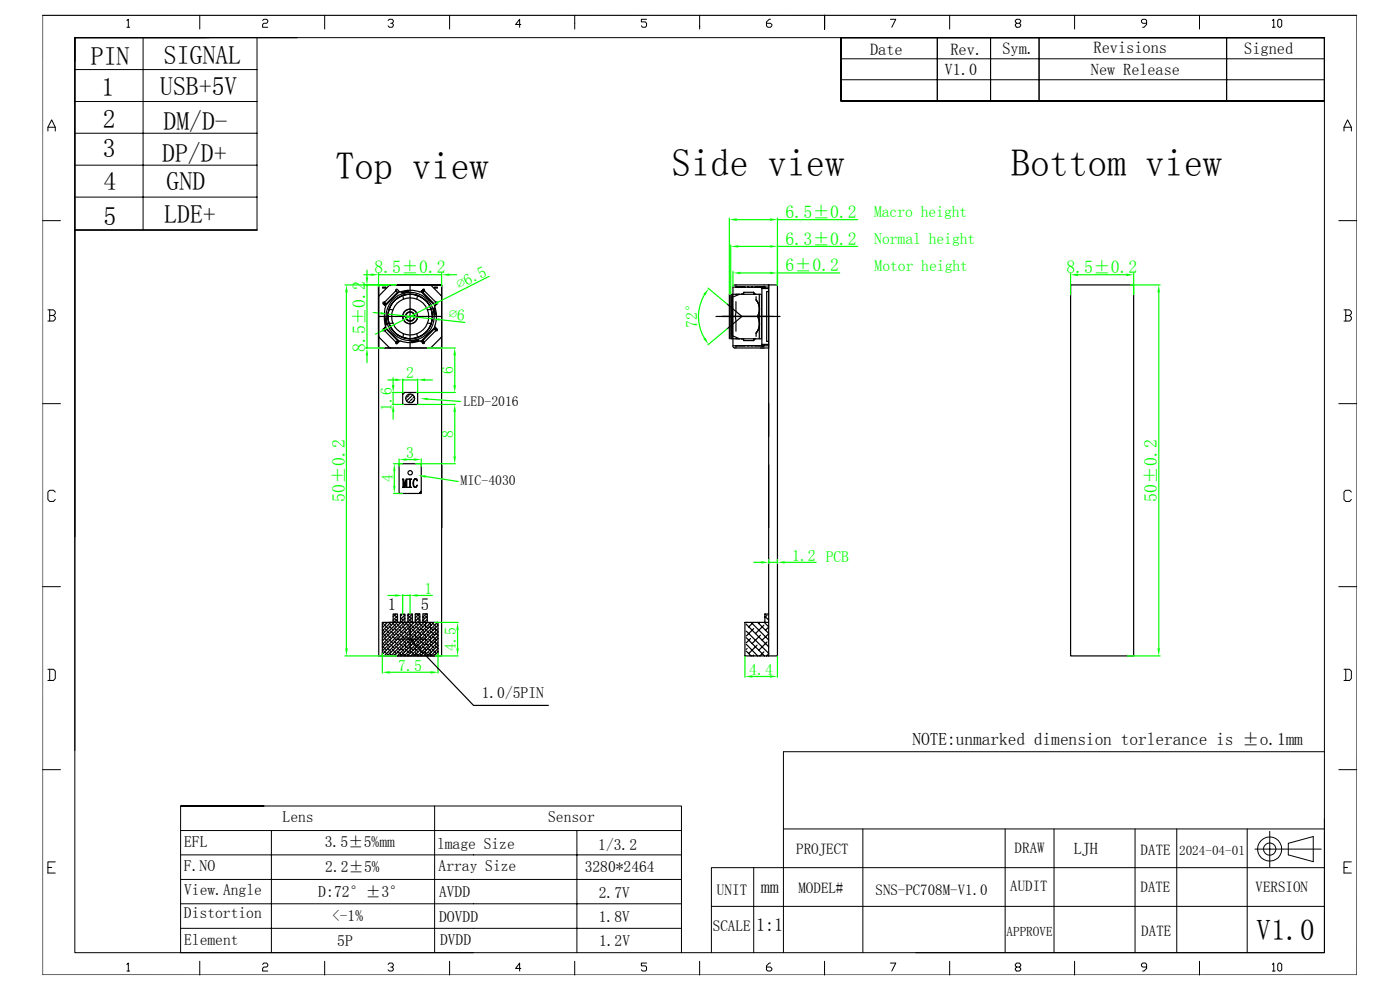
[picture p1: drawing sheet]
<svg xmlns="http://www.w3.org/2000/svg" width="297mm" height="210mm" viewBox="0 0 297 210" stroke-linecap="round" stroke-linejoin="round" font-family="sans-serif">
<g fill="none" stroke="#000" stroke-width=".21">
<path d="M9 3.3h278.8M9 3.2h278.8M9.1 3.2v203.6M15.9 8h265.1v194.1h-265.1zM15.9 8v5M15.9 14.8h38.6M26.9 4.3l.3-.2v1.7M26.9 5.8h.6M30.4 8v40.8M42.4 3.2v3zM43.5 8h-27.6v151.2M44.4 8h-28.5v4.9"/>
<path d="M54.5 8v40.8h-38.6M55.7 4.3l.3-.2h.6l.2 .2v.3l-.2 .3h-.6l-.3 .3v.6h1.1M68.9 3.2v3M82.3 4.3l.3-.2h.6l.2 .2v.3l-.2 .3h-.3M83.2 4.9l.2 .3v.3l-.2 .3h-.6l-.3-.3M95.4 3.2v3M110.5 5.2h-1.1l.8-1.1v1.7M121.9 3.2v3M137.2 4.1h-1.1v.5h.8l.3 .3v.6l-.3 .3h-.6l-.2-.3M148.4 3.2v3M163.4 4.1h-.2l-.6 .5v.9l.3 .3h.5l.3-.3v-.3l-.3-.3h-.8M174.9 3.2v3z"/>
<path d="M178.4 12.5h102.6M178.4 16.9h102.6M178.4 8h102.6v13.4h-102.6v-13.4h102.6v13.4h-102.6v-13.4h102.6v13.4h-102.6zM188.9 4.1h1.1l-.8 1.7M198.8 8v13.4M201.5 3.2v3M210.1 8v13.4M216.2 4.9l.3 .3v.3l-.3 .3h-.5l-.3-.3v-.3l.3-.3h.5l.3-.3v-.3l-.3-.2h-.5l-.3 .2v.3l.3 .3M220.4 8v13.4M228 3.2v3M243.2 4.9h-.8l-.3-.3v-.3l.3-.2h.6l.2 .2v.9l-.5 .6h-.3M254.5 3.2v3"/>
<path d="M260.2 8v13.4M269.9 4.3l.3-.2v1.7M269.9 5.8h.6M271.1 4.3l.3-.2h.2l.3 .2v1.2l-.3 .3h-.2l-.3-.3zM281 8h-102.6v13.4h102.6M287.8 3.2v203.6M10.2 27.8v-.8l.8-1.6 .7 1.6v.8M10.2 27h1.5M15.9 35h38.6M15.9 28.3h38.6M15.9 21.5h38.6M285.1 27.8v-.8l.8-1.6 .8 1.6v.8"/>
<path d="M285.1 27h1.6M9 46.8h3.8M15.9 41.8h38.6M284 46.8h3.8M10.2 65.7h1.1l.4 .4v.4l-.4 .4M10.5 66.9h.8l.4 .4v.4l-.4 .4h-1.1M10.5 65.7v2.4M285.1 65.7h1.2l.4 .4v.4l-.4 .4M285.5 65.7v2.4M285.5 66.9h.8l.4 .4v.4l-.4 .4h-1.2M9 85.6h3.8M284 85.6h3.8"/>
<path d="M11.7 104.4l-.4-.4h-.8l-.3 .4v1.5l.3 .5h.8l.4-.5M286.7 104.4l-.4-.4h-.8l-.4 .4v1.5l.4 .5h.8l.4-.5M9 124.4h3.8M284 124.4h3.8M10.2 142h1.1l.4 .4v1.5l-.4 .4h-1.1M10.5 142v2.3M166.2 159.5v42.6zM166.2 159.5h114.8M285.1 142h1.2l.4 .4v1.5l-.4 .4h-1.2M285.5 142v2.3M9 163.3h3.8M38.3 176.2h106.3"/>
<path d="M38.3 171h17.7h-17.7v31.1M56 171h88.6v5.2M57.6 176.2v25.9M92.2 171v31.1M122.4 176.2v25.9M144.6 176.2v25.9M166.2 175.8h114.8M183 175.8v26.3M213.2 175.8v26.3M223.6 175.8v26.3M240.8 175.8v26.3M249.6 175.8v26.3"/>
<path d="M264.6 175.8v26.3M269.4 176.3v7.6M273.3 178.9l5.3-1.5v5.4l-5.3-1.5zM281 173.7v28.4h-86.7M284 163.3h3.8M10.2 184h.8M11.7 182.8h-1.5v2.4h1.5M38.3 196.9h106.3M38.3 191.7h106.3M38.3 186.5h106.3M38.3 181.3h106.3M159.9 184v18.1"/>
<path d="M266.2 180.1h14.1M281 192.3h-130.1v9.8M281 184h-130.1v8.3M285.1 184h.8M286.7 182.8h-1.6v2.4h1.6M9 206.8h278.8M26.9 204.6l.3-.3v1.7M26.9 206h.6M38.3 202.1h62.2zM42.4 203.9v2.9zM55.7 204.6l.3-.3h.6l.2 .3v.3l-.2 .2h-.6l-.3 .3v.6h1.1M68.9 203.9v2.9"/>
<path d="M82.3 204.6l.3-.3h.6l.2 .3v.3l-.2 .2h-.3M83.2 205.1l.2 .3v.3l-.2 .3h-.6l-.3-.3M95.4 203.9v2.9M110.5 205.4h-1.1l.8-1.1v1.7M121.9 203.9v2.9M137.2 204.3h-1.1v.6h.8l.3 .2v.6l-.3 .3h-.6l-.2-.3M148.4 203.9v2.9M163.4 204.3h-.2l-.6 .6v.8l.3 .3h.5l.3-.3v-.3l-.3-.3h-.8M174.9 203.9v2.9M188.9 204.3h1.1l-.8 1.7M201.5 203.9v2.9M216.2 205.1l.3 .3v.3l-.3 .3h-.5l-.3-.3v-.3l.3-.3h.5l.3-.2v-.3l-.3-.3h-.5l-.3 .3v.3l.3 .2"/>
<path d="M228 203.9v2.9M243.2 205.1h-.8l-.3-.2v-.3l.3-.3h.6l.2 .3v.8l-.5 .6h-.3M254.5 203.9v2.9M269.9 204.6l.3-.3v1.7M269.9 206h.6M271.4 204.3h.2l.3 .3v1.1l-.3 .3h-.2l-.3-.3v-1.1z"/>
<circle cx="269.4" cy="180.1" r="2.55"/>
<circle cx="269.4" cy="180.1" r="1.31"/>
</g>
<g fill="none" stroke="#000" stroke-width=".25">
<path d="M63.1 8h-47.2v105.8M80.3 60.4h13.4v13.4h-13.4zM80.3 71.3l.2 .3 2.1 2.2h.3M80.3 67.1h13.4M81.2 60.9h.7v.2h-.7zM81.3 69.8l.3 .3M81.5 64.1v.6M81.6 64.1h-.3l-.1 .3 .6 .5a8 8 0 0 0 0 4.3l-.6 .7 .2 .3 .2-.1M81.6 70.1l2.4 2.5M81.6 70.1l.3-.3 2.4 2.4-.3 .4M81.6 67.5l.3 1.4M81.6 67.5l.1 .1"/>
<path d="M81.6 67.5h.3l.3 1.3-.3 .1M81.7 69.4l2.9 2.8-.4 .4M81.7 67.6l.3 1.1M81.9 69.6l-.4 .4M81.9 67.6h-.2M82 68.7l-.1 .2M82.1 68.7h-.1M82.6 65.6l.8 .1M82.9 60.4l-.3 .2-2.3 2.4M83.4 68.5l-.8 .1M84 61.7l-2.4 2.4M84 61.7l.3 .3-2.4 2.5-.3-.4"/>
<path d="M84 72.6h.5M84 61.7l.1-.4 .7 .6M84 72.9h.3M84.1 72.5l.1 .1M84.8 61.9l-2.9 2.8-.4-.4M85.3 62l.1 .1M85.4 62.1l.1 .2M85.5 62.7l.1 .7M85.6 70.8l-.1 .8M86.5 61.8l-1.1 .3M86.5 61.8v.2M86.6 61.7l-1.3 .3"/>
<path d="M86.6 61.7l-.1 .1M86.6 61.7l.1 .3-1.4 .3v-.3M87 71.8a4.7 4.7 0 0 0 4.1-6.9 4.7 4.7 0 0 0-8-.5 4.7 4.7 0 0 0 3.2 7.4l.7 .1M87 60.4v13.4M87.5 72.4l-.1 .1M87.5 72.2v.2M88.4 70.8l.2 .8M88.6 72v.2M88.6 62.7l-.2 .7M88.6 72.2h.2M88.6 72.2l-1.1 .2M88.8 72.2l-1.4 .3"/>
<path d="M88.8 72.2l-.1-.2-1.3 .2v.3M89.3 72.4l-.1-.1a6.5 6.5 0 0 1-4.3 0l-.8 .6-.1-.3M89.3 72.4l.5 .5 .2-.1v-.2M89.5 72.2l.4 .4M89.5 61.7h.5M89.7 72.8h.1M89.7 61.4h.3M89.8 61.7l-.3 .3 2.8 2.8M90 72.5l-.3 .3M90 61.7v-.2l-.2-.1-.6 .5a8.9 8.9 0 0 0-4.3 0h-.1M90 61.7l-.3 .3 2.4 2.5 .4-.4M90 61.7l2.5 2.4"/>
<path d="M90.7 68.5l.8 .1M91.1 60.4l.4 .2 2.1 2.2 .1 .2M91.5 65.6l-.8 .1M92.1 65.5l-.2 .1M92.1 65.5l.2 1.1M92.1 60.9h.7v.2h-.7zM92.2 65.3l.2 1.4M92.2 65.3l-.1 .2M92.2 65.3l-.3 .2 .2 1.3 .3-.1M92.3 64.8h.1M92.3 66.6l-.2 .1M92.3 66.6l.1 .1"/>
<path d="M92.3 64.9h-.1a8 8 0 0 1 0 4.3l.6 .7v.2h-.3M92.4 64.2l.3 .2M92.5 70.1l-.4-.3-2.4 2.4 .3 .4M92.5 70.1l-2.5 2.5M92.5 64.1h.2l.1 .3-.5 .5M92.5 69.9l-.4-.3-2.8 2.8M92.5 69.6v.5M92.5 64.3l-.4 .4M92.7 64.4v.1M92.8 69.9v.2M93.7 60.4h-13.4v13.4l13.3-.1 .1-12.9-.3-.4h-13.1h13.4v78.7h-13.4M93.7 71.3l-.1 .3-2.1 2.1-.4 .1"/>
<path d="M163.1 60.4h1.8v78.7h-1.8zM240.5 60.4v78.7h-13.4v-78.7M93.7 98.6v13.4v-13.4M81.1 138.5l.2 .1M81.1 137.1l.9 .8M81.1 136.3l.5 .5M81.1 135.7l.2 .1M81.1 134.2l.9 .9M81.1 133.5l.5 .6M81.1 132.8l.2 .2M81.1 139.1v-7.1h11.8v7.1M81.4 138.1l.9 .9"/>
<path d="M81.4 135.3l.9 .9M81.4 132.4l.9 .9M81.5 132l-.4 .4M81.7 132l.3 .3M81.8 136.3l.9 .9M81.8 133.5l.9 .9M82.1 137.4l.9 .9M82.1 134.6l.9 .9M82.2 132l-1.1 1.1M82.5 132l.5 .6M82.5 138.5l.7 .6M82.5 135.6l.9 .9"/>
<path d="M82.5 132.8l.9 .9M82.6 132h7.3M82.8 136.7l.9 .9M82.8 133.8l.9 .9M82.9 132l-1.8 1.8M83.2 137.7l.9 .9M83.2 134.9l.9 .9M83.2 132.1l.9 .9M83.4 132v-1.8h.9v1.8M83.6 138.8l.3 .3M83.6 136l.9 .8M83.6 133.2l.9 .9"/>
<path d="M83.6 130.3l.7 .8M83.9 137l.9 .9M83.9 134.2l.9 .9M83.9 131.4l.4 .4M84 130.2l-.6 .6M84.1 135.6h5.9M84.3 138.1l.8 .9M84.3 135.3l.8 .9M84.3 132.4l.8 .9M84.3 130.6l-.9 1 .3 .3M84.3 131.3l-3.2 3.3M84.3 132l-3.2 3.2"/>
<path d="M84.3 132h.1M84.6 132l.2 .3M84.6 136.3l.9 .9M84.6 133.5l.9 .9M85 137.4l.9 .9M85 134.6l.9 .9M85 131.7l.9 .9M85 131l.5 .6M85 130.3l.1 .2M85 132.1v-1.8h.9v1.8M85.3 138.5l.7 .6M85.3 135.6l.9 .9"/>
<path d="M85.3 132.8l.9 .9M85.4 130.3l-.4 .4M85.6 130.3l.3 .2M85.7 136.7l.9 .9M85.7 133.8l.9 .9M85.7 131l.2 .3M85.9 130.5l-.9 .9M85.9 131.2l-4.8 4.8M85.9 131.9l-4.8 4.8M86 137.7l.9 .9M86 134.9l.9 .9M86 132.1l.9 .9"/>
<path d="M86.4 138.8l.3 .3M86.4 136l.8 .8M86.4 133.2l.8 .9M86.4 132l-5.3 5.4M86.5 131.9h.1M86.5 132v-1.8h1v1.8M86.7 137l.9 .9M86.7 134.2l.9 .9M86.7 131.4l.9 .9M86.8 130.2l-.3 .3 .7 .7M87 132.8v5.6M87.1 138.1l.9 .9"/>
<path d="M87.1 135.3l.9 .9M87.1 132.4l.9 .9M87.5 130.3l-1 .9M87.5 131l-1 .9M87.5 131.7l-6.4 6.4M87.5 136.3l.8 .9M87.5 133.5l.8 .9M87.5 130.7h.1M87.8 137.4l.9 .9M87.8 134.6l.9 .9M87.8 132l-6.7 6.8M88.1 131.3l.2 .3"/>
<path d="M88.1 138.5l.7 .6M88.1 135.6l.9 .9M88.1 132.8l.9 .9M88.3 130.2l-.2 .2M88.4 130.2l.7 .6-1 1M88.5 136.7l.9 .9M88.5 133.8l.9 .9M88.5 131l.6 .6M88.9 137.7l.8 .9M88.9 134.9l.8 .9M88.9 132.1l.8 .9M88.9 130.2l-.8 .8"/>
<path d="M89.1 131.5l-7.6 7.6M89.1 132v-1.8h-1v1.8l.6 .6M89.2 138.8l.3 .3M89.2 136l.9 .8M89.2 133.2l.9 .9M89.3 132l-7.1 7.1M89.6 137l.9 .9M89.6 134.2l.9 .9M89.7 131.5l.8 .8M89.7 130.8l.4 .4M89.7 132v-1.8h.9v1.8M89.9 138.1l.9 .9"/>
<path d="M89.9 135.3l.9 .9M89.9 132.4l.9 .9M90.3 136.3l.8 .9M90.3 133.5l.8 .9M90.3 130.7l.3 .3M90.4 130.2l-.7 .7M90.5 130.2l.1 .1M90.6 131.4l-7.7 7.7M90.6 130.7l-.9 .9M90.6 137.4l.9 .9M90.6 134.6l.9 .9M90.6 131.7h.1"/>
<path d="M90.7 132l-7.1 7.1M90.9 132l.6 .6M91 138.5l.7 .6M91 135.6l.9 .9M91 132.8l.9 .9M91.3 136.7l.9 .9M91.3 133.8l.9 .9M91.4 132l-7.1 7.1M91.7 137.7l.9 .9M91.7 134.9l.9 .9M91.7 132.1l.9 .9M92 138.8l.4 .3"/>
<path d="M92 136l.9 .8M92 133.2l.9 .8M92.1 132l-7.1 7.1M92.4 137l.5 .6-1.5 1.5M92.4 134.2l.5 .5M92.8 135.3l.1 .2-3.7 3.6M92.8 138.1l.1 .2-.8 .8M92.8 132.4l.1 .2-6.5 6.5M92.8 132l-7.1 7.1M92.9 133.3l-5.8 5.8M92.9 134.1l-5.1 5M92.9 134.8l-4.3 4.3"/>
<path d="M92.9 136.2l-2.9 2.9M92.9 136.9l-2.2 2.2M92.9 139l-.1 .1M158.3 138.1l1 1M158.3 136.7l2.4 2.4M158.3 135.3l3.9 3.8M158.3 133.9l4.8 4.7M158.3 132.4l4.8 4.8M158.4 132l-.1 .1M158.5 137.6l-.2 .1M159.2 135.5l-.9 .8M159.3 132l3.8 3.7"/>
<path d="M159.8 132l-1 1M159.9 133.3l-1.6 1.6M159.9 139l-.1 .1M160.6 136.8l-1.8 1.8M160.7 132l2.4 2.4M161.2 132l-.2 .3M161.3 134.7l-1.7 1.8M162.1 132.6l-1.8 1.8M162.1 138.3l-.9 .8M162.1 132l1 1M162.3 130.8l.8 .7M162.7 130.5l-.4 .5"/>
<path d="M162.7 136.2l-1.7 1.7M163.1 132h-5.1v7.1h5.1M163.1 133l-.7 .7M163.1 134.4l-1.4 1.4M163.1 138.7l-.5 .4M163.1 130.2h-.8v1.8"/>
<circle cx="87" cy="67.1" r="1.57"/>
<circle cx="87" cy="67.1" r="5.1"/>
<circle cx="87" cy="67.1" r="3.9"/>
<circle cx="87" cy="67.1" r=".91"/>
<circle cx="87" cy="67.1" r="4.7"/>
<circle cx="87" cy="67.1" r="1.03"/>
<circle cx="87" cy="67.1" r="1.58"/>
</g>
<path d="M103.8 58.6l-10.8 5.5M81.1 70.2l-1.5 .7M91.6 64.8l-9.1 4.7" fill="none" stroke="#0f0" stroke-width=".25"/>
<g fill="#0f0">
<path d="M80.9 69.9l1.6-.4-1.3 .9z"/>
<path d="M91.6 64.8l1.2-.9 .3 .4z"/>
</g>
<path d="M79.2 66.3l1.5 .1M82.3 66.6l9.4 1M93.3 67.8l5.3 .6" fill="none" stroke="#0f0" stroke-width=".25"/>
<g fill="#0f0">
<path d="M80.8 66.2l1.5 .4-1.6 .1z"/>
<path d="M91.7 67.6l1.6-.1-.1 .6z"/>
</g>
<g fill="none" stroke="#000" stroke-width=".25">
<path d="M80.3 60.8v78.3M151.9 67.1h13.6M153 67.1h9.6zM155 62.4h.3v9.5h-.3zM155.3 63.1v8.1l1.6 .7h-1.6v-9.5h1.6l-1.6 .7v8.1M155.5 60.9h7.6M155.5 73.3h7.6M155.5 60.8l.3-.4h7.3v13.4h-7.3M156.1 62.4h5.4v9.5h-4.2M156.1 71.9h1.2M156.1 64l-.1 3.1 .1 3.2M157.3 71.9h.3l.2 .3"/>
<path d="M157.8 62l-.2 .3-.3 .1M157.8 62.4v-.4h2.1v.4M157.8 71.9v.3h2.1v-.3M160 62.3l-.1-.3 .1 .3 .4 .1M160.4 71.9h-.4l-.1 .3 .1-.3M160.4 62.9v.7a3.4 3.4 0 0 1 .4 3.5 3.5 3.5 0 0 1-.4 3.6v.7M161.1 62.4v9.5M161.6 61.1v.1v-.3v12.4v-.2h1.5M161.6 73v.1M163 60.4h.1M163.1 61.8h-.5v10.6h.5M227.1 60.4h13.4"/>
</g>
<path d="M73.2 60.4h10.9M73.5 62v75.5M73.2 139.1h10.9" fill="none" stroke="#0f0" stroke-width=".25"/>
<g fill="#0f0">
<path d="M73.5 60.4l.3 1.6h-.6z"/>
<path d="M73.2 137.5h.6l-.3 1.6z"/>
</g>
<path d="M227.1 58v4.6M228.7 58.3h10.2M240.5 58v4.6" fill="none" stroke="#0f0" stroke-width=".25"/>
<g fill="#0f0">
<path d="M227.1 58.3l1.6-.3v.6z"/>
<path d="M238.9 58l1.6 .3-1.6 .3z"/>
</g>
<path d="M239.8 60.4h6.3M245.8 62v75.5M239.1 139.1h7" fill="none" stroke="#0f0" stroke-width=".25"/>
<g fill="#0f0">
<path d="M245.8 60.4l.3 1.6h-.6z"/>
<path d="M245.5 137.5h.6l-.3 1.6z"/>
</g>
<path d="M81.1 138.5v4.3M92.9 138.5v4.3M82.7 142.6h8.7" fill="none" stroke="#0f0" stroke-width=".25"/>
<g fill="#0f0">
<path d="M81.1 142.6l1.6-.2v.5z"/>
<path d="M91.4 142.4l1.5 .2-1.5 .3z"/>
</g>
<path d="M92.2 132h5M92.2 139.1h5M97.1 133.6v3.9" fill="none" stroke="#0f0" stroke-width=".25"/>
<g fill="#0f0">
<path d="M97.1 132l.2 1.6h-.5z"/>
<path d="M96.8 137.5h.5l-.2 1.6z"/>
</g>
<path d="M82.3 126.3h1.6M85.4 126.1v4.2M85.4 126.3h1.6M87 126.1v4.1M88.6 126.3h3.1" fill="none" stroke="#0f0" stroke-width=".25"/>
<g fill="#0f0">
<path d="M83.9 126.1l1.5 .2-1.5 .3z"/>
<path d="M87 126.3l1.6-.2v.5z"/>
</g>
<path d="M77.9 57.3v1.6M77.6 60.4h4.7M77.6 73.8h3.9M77.9 60.4v13.4M77.9 75.4v1.5" fill="none" stroke="#0f0" stroke-width=".25"/>
<g fill="#0f0">
<path d="M77.6 58.9h.5l-.2 1.5z"/>
<path d="M77.9 73.8l.2 1.6h-.5z"/>
</g>
<path d="M77.2 58.3h1.5M80.3 58v2.8M80.3 58.3h13.4M93.7 58v2.8M95.3 58.3h1.6" fill="none" stroke="#0f0" stroke-width=".25"/>
<g fill="#0f0">
<path d="M78.7 58l1.6 .3-1.6 .2z"/>
<path d="M93.7 58.3l1.6-.3v.5z"/>
</g>
<path d="M154.3 64.5l3.1 2.6-3.1 2.6M85.4 83.3h3.2v2.5h-3.2zM85.9 83.3l-.5 .4M86.2 84.4l-.1 .2M86.7 83.9l-.3 .3M86.9 85.1l-.2 .3M87 83.6l-.1 .1M87.5 84.6l-.4 .3M87.6 83.8l-1.4 1.3M87.9 84.1a.95 .95 0 0 0-1.6-.2 .95 .95 0 0 0 .4 1.5 .95 .95 0 0 0 1.3-.9l-.1-.4-.3 .3M87.9 84.8l-.6 .6" fill="none" stroke="#000" stroke-width=".25"/>
<path d="M82.3 80.6h1.6M85.4 80.4v2.9M85.4 80.6h3.2M88.6 80.4v2.9M90.2 80.6h1.5" fill="none" stroke="#0f0" stroke-width=".25"/>
<g fill="#0f0">
<path d="M83.9 80.3l1.5 .3-1.5 .2z"/>
<path d="M88.6 80.6l1.6-.3v.5z"/>
</g>
<path d="M83.3 83.3h2.3M83.3 85.8h2.3M83.4 80.1v1.6M83.4 83.3v2.5M83.4 87.4v1.5" fill="none" stroke="#0f0" stroke-width=".25"/>
<g fill="#0f0">
<path d="M83.1 81.7h.6l-.3 1.6z"/>
<path d="M83.4 85.8l.3 1.6h-.6z"/>
</g>
<path d="M90.6 73.8h6M96.5 75.4v6.3M88.3 83.3h8.3" fill="none" stroke="#0f0" stroke-width=".25"/>
<g fill="#0f0">
<path d="M96.5 73.8l.2 1.6h-.5z"/>
<path d="M96.2 81.7h.5l-.2 1.6z"/>
</g>
<g fill="none" stroke="#000" stroke-width=".25">
<path d="M84.7 98.4h4.7v6.3h-4.7zM89.3 104.2v.4h-.3z"/>
<circle cx="87" cy="100.3" r=".47"/>
</g>
<path d="M84.7 97.4v1.5M86.2 97.5h1.6M89.4 97.4v1.5" fill="none" stroke="#0f0" stroke-width=".25"/>
<g fill="#0f0">
<path d="M84.7 97.5l1.5-.3v.5z"/>
<path d="M87.8 97.2l1.6 .3-1.6 .2z"/>
</g>
<path d="M83.5 98.4h1.9M83.7 99.9v3.2M83.5 104.7h1.9" fill="none" stroke="#0f0" stroke-width=".25"/>
<g fill="#0f0">
<path d="M83.7 98.4l.2 1.5h-.5z"/>
<path d="M83.4 103.1h.5l-.2 1.6z"/>
</g>
<path d="M88.2 98.4h8.4M88.6 85.8h8M96.5 87.4v9.4" fill="none" stroke="#0f0" stroke-width=".25"/>
<g fill="#0f0">
<path d="M96.5 85.8l.2 1.6h-.5z"/>
<path d="M96.2 96.8h.5l-.2 1.6z"/>
</g>
<g fill="#000">
<path d="M85.5 101.8l.1 1.6h-.2l.1-.1z" fill-rule="evenodd"/>
<path d="M85.4 101.6h.2l.3 1.8z" fill-rule="evenodd"/>
<path d="M86.2 101.8h.1v1.5l.1 .1h-.3l.1-.1z" fill-rule="evenodd"/>
<path d="M86.1 101.6l.3 .1-.3 .1-.2 1.6z" fill-rule="evenodd"/>
<path d="M86.7 101.6h.6l-.2 .1v1.6l.2 .1h-.6l.2-.1v-1.6z" fill-rule="evenodd"/>
<path d="M87.9 101.6h.2l-.3 .4v.9l.1 .4h.2l-.3-.1-.2-.5v-.6z" fill-rule="evenodd"/>
<path d="M87.9 101.6h.4z" fill-rule="evenodd"/>
<path d="M87.9 103.3h.3l.3-.4-.1 .3a.32 .32 0 0 1-.2 .2 .32 .32 0 0 1-.3-.1z" fill-rule="evenodd"/>
<path d="M87.9 101.6h.6v.4l-.2-.3z" fill-rule="evenodd"/>
</g>
<path d="M85.4 101.6h.2l.3 1.8zM85.5 101.8l.1 1.6h-.2l.1-.1zM86.1 101.6l.3 .1-.3 .1-.2 1.6zM86.2 101.8h.1v1.5l.1 .1h-.3l.1-.1zM86.7 101.6h.6l-.2 .1v1.6l.2 .1h-.6l.2-.1v-1.6zM87.9 103.3h.3l.3-.4-.1 .3a.32 .32 0 0 1-.2 .2 .32 .32 0 0 1-.3-.1zM87.9 101.6h.2l-.3 .4v.9l.1 .4h.2l-.3-.1-.2-.5v-.6zM87.9 101.6h.6v.4l-.2-.3zM87.9 101.6h.4z" fill="none" stroke="#000" stroke-width=".21"/>
<path d="M89.2 84.5l1.6-.1-.1 .5z" fill="#0f0"/>
<path d="M90.7 84.7l7 .5" fill="none" stroke="#0f0" stroke-width=".25"/>
<path d="M88.7 100.9l1.6-.1v.5z" fill="#0f0"/>
<path d="M90.3 101.1l6.9 1M158 139.1v4.6M164.9 139.1v4.6M159.6 143.5h3.8" fill="none" stroke="#0f0" stroke-width=".25"/>
<g fill="#0f0">
<path d="M158 143.5l1.6-.3v.5z"/>
<path d="M163.4 143.2l1.5 .3-1.5 .2z"/>
</g>
<path d="M159.9 119.3h1.6M163.1 118.7v.7M163.1 119.3h1.8M164.9 118.7v.7M166.5 119.3h6.6" fill="none" stroke="#0f0" stroke-width=".25"/>
<g fill="#0f0">
<path d="M161.5 119l1.6 .3-1.6 .2z"/>
<path d="M164.9 119.3l1.6-.3v.5z"/>
</g>
<path d="M149.4 62.5a9 9 0 0 0 0 9.2M150.2 61.1l4.1 3.4M154.3 69.7l-4.1 3.4" fill="none" stroke="#0f0" stroke-width=".25"/>
<g fill="#0f0">
<path d="M150.3 61.2l-.7 1.5-.4-.4z"/>
<path d="M149.2 71.9l.4-.3 .7 1.5z"/>
</g>
<path d="M155.5 60.8v12.7l.3 .3M156.1 60.4v.5M156.1 73.3v.5M161.6 61.2h1.5" fill="none" stroke="#000" stroke-width=".25"/>
<path d="M155.5 57.6v3.3M157.1 57.9h6.3M164.9 57.6v2.8M164.9 57.9h13.2" fill="none" stroke="#0f0" stroke-width=".25"/>
<g fill="#0f0">
<path d="M155.5 57.9l1.6-.3v.6z"/>
<path d="M163.4 57.6l1.5 .3-1.5 .3z"/>
</g>
<path d="M155 52v10.4M156.6 52.3h6.8M164.9 52v8.4M164.9 52.3h17" fill="none" stroke="#0f0" stroke-width=".25"/>
<g fill="#0f0">
<path d="M155 52.3l1.6-.3v.5z"/>
<path d="M163.4 52l1.5 .3-1.5 .2z"/>
</g>
<path d="M154.7 62.4v9.5" fill="none" stroke="#000" stroke-width=".25"/>
<path d="M154.7 46.3v16.1M156.3 46.6h7.1M164.9 46.3v14.1M164.9 46.6h17" fill="none" stroke="#0f0" stroke-width=".25"/>
<g fill="#0f0">
<path d="M154.7 46.6l1.6-.3v.5z"/>
<path d="M163.4 46.3l1.5 .3-1.5 .2z"/>
</g>
<path d="M87 135.6l13.5 14h15.8" fill="none" stroke="#000" stroke-width=".25"/>
<g font-size="8.1">
<text x="71.2" y="38">Top view</text>
<text x="142.5" y="37.4">Side view</text>
<text x="214.5" y="37.4">Bottom view</text>
</g>
<text font-size="6.2" x="266.6" y="199.3">V1.0</text>
<g font-size="5.5">
<text x="19.3" y="13.7">PIN</text>
<text x="34.8" y="13.5">SIGNAL</text>
<text x="21.5" y="20.3">1</text>
<text x="34" y="20.2">USB+5V</text>
<text x="21.8" y="27.2">2</text>
<text x="34.7" y="27.5">DM/D-</text>
<text x="21.8" y="33.3">3</text>
<text x="34.4" y="34.4">DP/D+</text>
<text x="21.9" y="40.3">4</text>
<text x="35.3" y="40.3">GND</text>
<text x="21.9" y="47.8">5</text>
<text x="34.8" y="47.4">LDE+</text>
</g>
<g font-size="3.9">
<text x="161.4" y="189.3">mm</text>
<text x="160.4" y="197.6">1:1</text>
</g>
<g font-size="3.8" fill="#0f0">
<text x="166.7" y="46.2">6.5±0.2</text>
<text x="166.7" y="51.9">6.3±0.2</text>
<text x="79.5" y="57.9">8.5±0.2</text>
<text x="166.7" y="57.5">6±0.2</text>
<text x="226.2" y="57.9">8.5±0.2</text>
<text x="77.5" y="74.7" transform="rotate(-90 77.5 74.7)">8.5±0.2</text>
<text x="73.2" y="106.4" transform="rotate(-90 73.2 106.4)">50±0.2</text>
<text x="245.4" y="106.4" transform="rotate(-90 245.4 106.4)">50±0.2</text>
</g>
<text font-size="3.7" x="193.5" y="158.1">NOTE:unmarked dimension torlerance is ±o.1mm</text>
<g font-size="3.6">
<text x="82.3" y="129.5">1</text>
<text x="89.3" y="129.4">5</text>
</g>
<g font-size="3.5">
<text x="184.6" y="11.6">Date</text>
<text x="201.6" y="11.6">Rev.</text>
<text x="212.6" y="11.5">Sym.</text>
<text x="232" y="11.2">Revisions</text>
<text x="263.9" y="11.4">Signed</text>
</g>
<g font-size="3.4">
<text x="200.4" y="15.9">V1.0</text>
<text x="231.4" y="15.9">New Release</text>
<text x="227.8" y="181.1">LJH</text>
</g>
<g font-size="3.4" fill="#0f0">
<text x="97.5" y="61.5" transform="rotate(-27 97.5 61.5)">∅6.5</text>
<text x="95.1" y="67.7" transform="rotate(6 95.1 67.7)">∅6</text>
</g>
<g font-size="3.3" fill="#0f0">
<text x="185.4" y="46">Macro height</text>
<text x="185.5" y="51.7">Normal height</text>
<text x="185.5" y="57.4">Motor height</text>
<text x="147.9" y="69.5" transform="rotate(-90 147.9 69.5)">72°</text>
<text x="86.2" y="80.2">2</text>
<text x="96.1" y="79.4" transform="rotate(-90 96.1 79.4)">6</text>
<text x="83.1" y="87.1" transform="rotate(-90 83.1 87.1)">1.6</text>
<text x="96.1" y="92.9" transform="rotate(-90 96.1 92.9)">8</text>
<text x="86.2" y="97.2">3</text>
<text x="83.4" y="102.3" transform="rotate(-90 83.4 102.3)">4</text>
<text x="168" y="119">1.2 PCB</text>
<text x="90.1" y="126">1</text>
<text x="84.5" y="142.3">7.5</text>
<text x="96.7" y="138" transform="rotate(-90 96.7 138)">4.5</text>
<text x="159" y="143.2">4.4</text>
</g>
<g font-size="3.3">
<text x="102.2" y="148">1.0/5PIN</text>
<text x="39.1" y="179.7">EFL</text>
<text x="59.9" y="174.3">Lens</text>
<text x="68.9" y="179.6">3.5±5%mm</text>
<text x="116.3" y="174.3">Sensor</text>
<text x="39" y="184.9">F.NO</text>
<text x="69" y="185">2.2±5%</text>
<text x="92.7" y="180.2">lmage Size</text>
<text x="93" y="184.7">Array Size</text>
<text x="124" y="184.9">3280*2464</text>
<text x="126.9" y="180.2">1/3.2</text>
<text x="39.1" y="189.9">View.Angle</text>
<text x="67.5" y="190.4">D:72°±3°</text>
<text x="93.1" y="190.2">AVDD</text>
<text x="127" y="190.5">2.7V</text>
<text x="39" y="194.7">Distortion</text>
<text x="70.4" y="195.4">&lt;-1%</text>
<text x="93.2" y="195.6">DOVDD</text>
<text x="127" y="195.6">1.8V</text>
<text x="39.1" y="200.4">Element</text>
<text x="71.5" y="200.7">5P</text>
<text x="93.3" y="200.5">DVDD</text>
<text x="127.1" y="200.8">1.2V</text>
</g>
<g font-size="3.2">
<text x="168.9" y="181.1">PROJECT</text>
<text x="215.2" y="180.9">DRAW</text>
<text x="242" y="181.4">DATE</text>
<text x="152.1" y="189.8">UNIT</text>
<text x="169.4" y="189.5">MODEL#</text>
<text x="185.7" y="189.8">SNS-PC708M-V1.0</text>
<text x="214.3" y="189">AUDIT</text>
<text x="241.9" y="189.1">DATE</text>
<text x="266.4" y="189.3">VERSION</text>
<text x="151.2" y="197.5">SCALE</text>
<text x="242.1" y="198.5">DATE</text>
</g>
<g font-size="2.9">
<text x="98.3" y="86.1">LED-2016</text>
<text x="97.7" y="103">MIC-4030</text>
</g>
<g font-size="2.8">
<text x="250.1" y="181.3">2024-04-01</text>
<text x="213.5" y="198.6">APPROVE</text>
</g>
</svg>
